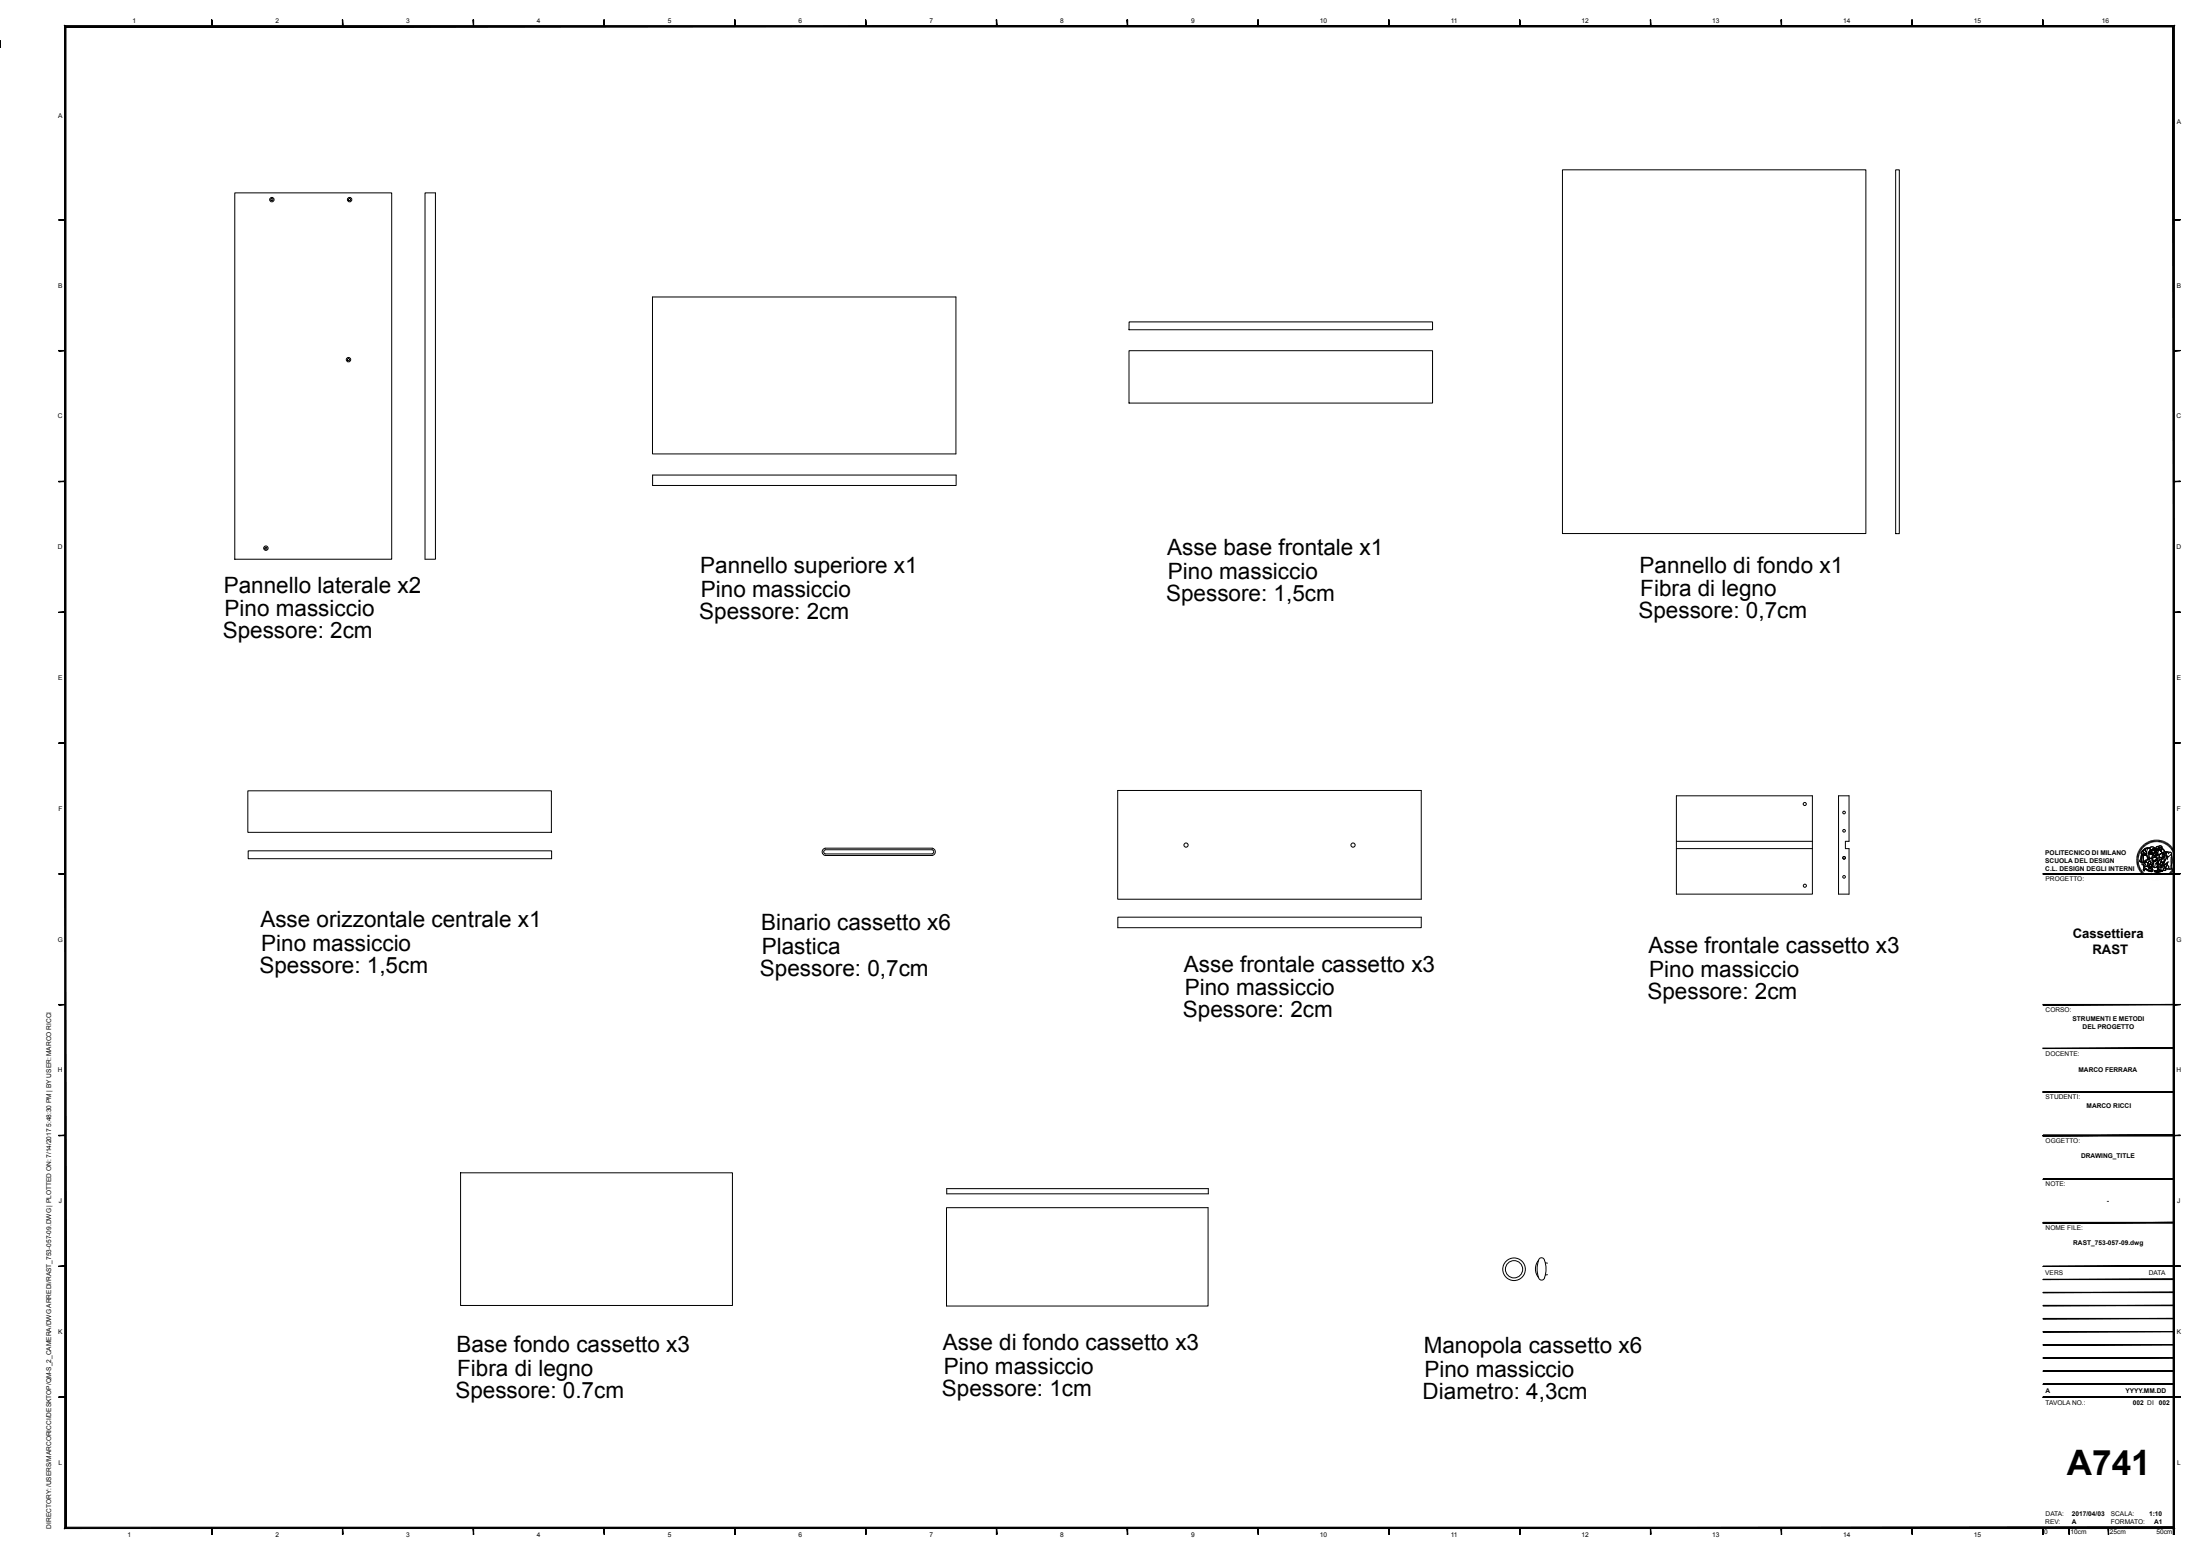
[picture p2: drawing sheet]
<svg xmlns="http://www.w3.org/2000/svg" width="841mm" height="594mm" viewBox="0 0 841 594" stroke-linecap="round" stroke-linejoin="round" font-family="sans-serif">
<g fill="none" stroke="#000" stroke-width=".38">
<path d="M89.7 73.7h60v140.1h-60zM103.5 76.1l.4-.3 .5 .3v.4l-.5 .2-.4-.2zM133.2 76.1l.4-.3 .4 .3v.4l-.4 .2-.4-.2zM162.5 73.7h4v140.1h-4zM597.3 64.9h116v139h-116zM724.7 64.9h1.4v139.1h-1.4zM249.4 113.5h116v60h-116zM132.8 137.2l.4-.2 .4 .3v.4l-.4 .2-.4-.2zM431.6 134h116v20.1h-116zM431.6 123h116v3h-116zM249.5 181.6h116v4h-116zM101.3 209.3l.3-.2 .4 .2v.5l-.4 .2-.3-.2z"/>
<path d="M94.7 302.3h116.1v15.9h-116.1zM427.3 302.2h116v41.5h-116zM640.8 304.2h52v37.6h-52zM702.8 304.2h4v17.4h-1.4v2.8h1.4v17.4h-4zM94.9 325.2h116v3h-116zM315.4 327h41M315.4 324.2h41M315.5 324.2a1.4 1.4 0 0 0-1.2 1.4 1.4 1.4 0 0 0 1.2 1.4M356.3 324.8l.5 .4 .1 .6-.6 .6M356.4 324.8h-40.9l-.6 .7 .1 .6 .5 .3h40.9M356.4 324.2a1.4 1.4 0 0 1 1.1 1.4 1.4 1.4 0 0 1-1.1 1.4M640.8 321.6h52"/>
<path d="M640.8 324.4h52M816.7 328.7h.7M816.7 328.4h.7M816.8 328l.7 .1M816.8 327.6l.7 .1M816.9 327.3l.6 .1M816.9 326.9l.7 .2M817 326.6l.7 .2M817.2 326.2l.6 .3M817.3 325.9l.6 .3M817.4 325.6l.6 .3M817.4 329l-.7 .1"/>
<path d="M817.5 329.4h-.7M817.5 329.7l-.7 .1M817.5 330l-.6 .1M817.6 325.3l.6 .3M817.6 330.3l-.7 .2M817.7 330.6l-.7 .2M817.8 324.9l.5 .4M817.8 330.9l-.7 .3M817.9 331.2l-.7 .3M817.9 324.6l.6 .4M818 331.5l-.6 .3M818.1 324.3l.6 .4"/>
<path d="M818.1 331.8l-.6 .4M818.3 332.1l-.6 .4M818.3 324l.6 .5M818.5 332.4l-.6 .4M818.6 323.8l.5 .4M818.6 326.3l1.4 .3 .5-.3v.6a1.32 1.32 0 0 1-1.9-.5zM818.6 326.3l.1 .5M818.6 332.7l-.5 .4M818.8 326.8l-.7 2.6 .4 .1M818.8 323.5l.5 .5M818.9 332.9l-.6 .5M818.9 325.4l.4-.3 .1 .8 1.1 .4-.5 .3-1-.1a.42 .42 0 0 1-.5-.3 .42 .42 0 0 1 .2-.6z"/>
<path d="M819 323.3l.5 .4M819 333.2l-.5 .5M819.1 326.9l.4 .1-.2 .6v2.1l-.3 .1-.5-.3zM819.1 326.9l-.4 .6-.2 2 .7 .3M819.2 333.4l-.4 .5M819.3 324.9a1.88 1.88 0 0 1 2-.7 .83 .83 0 0 0-1 .2 .83 .83 0 0 0 0 1l.3 .1-.1 .8-1.2-.5zM819.3 330.5v.1a1.19 1.19 0 0 0 1.8 .4M819.3 323l.4 .5M819.4 330.8l.8 .3 .9-.1 .3 1 .3-.2 .2 .3-.1-.5 .3 .4-.1-.5 .3 .1a.74 .74 0 0 1-.6-.5 .74 .74 0 0 1 .2-.8l.4 .1 .2 .7a.93 .93 0 0 1 .2 1.1 .93 .93 0 0 1-1 .5l-.2-.1a2.4 2.4 0 0 1-2.1-1.8zM819.4 330.8a3.6 3.6 0 0 0 2.8 2.1M819.5 333.7l-.5 .5M819.5 326.9h.8a1.41 1.41 0 0 1 .9 1.6l-.8 .3a.38 .38 0 0 0-.4 .3 .38 .38 0 0 0 .2 .4l-.5 .4-.5-.6z"/>
<path d="M819.5 327l-.2 .6v2.1M819.6 331.5l2.2 1.2a.7 .7 0 0 0 .9-.6l.3 .5a1.46 1.46 0 0 1-2.4-.1 .43 .43 0 0 0-.5-.3 .43 .43 0 0 0-.4 .4l-.2 .3-.2-.4zM819.6 322.8l.4 .5M819.6 331.5l-.3 .9 .2 .5 .3-.2-.1-.2a.99 .99 0 0 1 1.5 .4l1.5 .2 .3-.5-.2-.5M819.7 333.9l-.4 .5M819.8 329.9a.48 .48 0 0 0-.8-.1 .48 .48 0 0 0 .2 .8 .71 .71 0 0 1 .7-.4 .71 .71 0 0 1 .6 .6M819.9 322.6l.4 .5M820 334.1l-.5 .6M820 329.6l.4-.3a.99 .99 0 0 1 .8 .9 .99 .99 0 0 1-.5 1l-1.3-.4-.1-.3 .7-.3zM820 329l1.2-.5 .4 .2 .3-.6 .8 .3a1.07 1.07 0 0 1 .5 1.4 1.07 1.07 0 0 1-1.3 .5l.3-.4a.46 .46 0 0 0-.3-.6 .46 .46 0 0 0-.6 .3l-.2 .4-.7-.7-.4 .1zM820.1 324.7l.7-.4a.77 .77 0 0 1 1.1 .2 .77 .77 0 0 1-.4 1.1l-.3 .5 .2 .4a1.25 1.25 0 0 0 .8 1.6l-.4 .1-.2 .5-.4-.2-.7-2.2a.91 .91 0 0 0-.5-1.3zM820.2 322.3l.3 .6"/>
<path d="M820.2 334.3l-.4 .6M820.3 329.2l.8 .8M820.4 329.3l-.5 .5 .1 .4M820.5 322.2l.3 .6M820.5 334.5l-.4 .6M820.6 326.9h-1.5a.86 .86 0 0 0-.8 1.2l-.5 1 .2 .3M820.8 327.2l.2 1.4M820.8 322l.3 .6M820.8 334.7l-.4 .6M821 324.5a3 3 0 0 0-.2 2.8l.6 1.4 .8-.6a1.24 1.24 0 0 1-.8-1.6l-.2-.4 .3-.5a.78 .78 0 0 0 .5-1 .78 .78 0 0 0-1-.5 1.48 1.48 0 0 0-1.8 1.5l1.3 .7-.5 .3-1-.1a.42 .42 0 0 1-.5-.3 .42 .42 0 0 1 .2-.6l.5-.5M821.1 334.8l-.4 .6M821.1 321.8l.3 .6"/>
<path d="M821.2 328.5l-.8 .3a.38 .38 0 0 0-.4 .3 .38 .38 0 0 0 .2 .4M821.3 324.2a.83 .83 0 0 0-1 .2 .83 .83 0 0 0 0 1l.3 .1M821.3 335l-.3 .6M821.4 329.4l.2-.2a.46 .46 0 0 1 .6 .2 .46 .46 0 0 1 0 .5h-.1a.84 .84 0 0 0-.5 .8 .84 .84 0 0 0 .6 .7l.2 .3-.4-.2 .2 .5-.4-.4 .1 .5-.2-.3-.2 .2v-.3a1.82 1.82 0 0 1-.1-2.3zM821.4 329.4l.2-.2a.46 .46 0 0 1 .6 .2 .46 .46 0 0 1 0 .5h-.1a.84 .84 0 0 0-.5 .8 .84 .84 0 0 0 .6 .7l.2 .3-.5-.1 .3 .4-.4-.4 .2 .5-.3-.3-.2 .2v-.3a1.82 1.82 0 0 1-.1-2.3zM821.4 321.7l.3 .6M821.5 326l.8-.3 .3 .3-.4 .2 .2 .4-.6-.1zM821.6 325.5l.9-.4-.1 .6-1.2 .5zM821.6 326l.2 .5 .6 .1M821.6 335.1l-.2 .7M821.6 324.3a1.11 1.11 0 0 1 1.1-.6 1.11 1.11 0 0 1 1 .8l-.6-.2-.6 .5-.5-.2M821.7 321.5l.3 .7"/>
<path d="M821.8 324l.6-.3 .8 .1a.36 .36 0 0 1 .5 .2 .36 .36 0 0 1-.2 .5l-.4-.2a.76 .76 0 0 1-1.2 .2l-.3-.2zM821.9 324.5a.81 .81 0 0 0 1.3-.2l.3 .2a.68 .68 0 0 1-1 .6l-.6 .1zM821.9 335.3l-.2 .6M822.1 321.4l.2 .7M822.2 328.1l.5 .3a1.04 1.04 0 0 1 .1 1.7M822.2 335.4l-.2 .6M822.3 326l.8 .1-.4 .6a.4 .4 0 0 1-.5-.2 .4 .4 0 0 1 .1-.5zM822.3 330.4l.4 1.7a.77 .77 0 0 1-1 .6M822.3 325.7l.3 .3M822.4 325.5l-1.1 .7M822.4 329l-.8 .2M822.4 321.3l.2 .7"/>
<path d="M822.5 325.1l-.4 .5M822.5 335.5l-.1 .6M822.6 328.7l.7 .4M822.7 326l.4 .1-.2 .2a.33 .33 0 0 1-.3 .4 .33 .33 0 0 1-.3-.4 .33 .33 0 0 1 .4-.3l-.2 .2M822.7 329.1a.72 .72 0 0 1 .1 1 .72 .72 0 0 1-.9 .2M822.7 328.4l.1-.3a1.12 1.12 0 0 1 1.6-.1l.2 .6-1.4 .4 .6 .4 .4-.5a.5 .5 0 0 0 .5-.5 .5 .5 0 0 0-.4-.5l-1-.2-.5 .7-.2-.1 .4-1.3 1.4 .2 .5-.4v-.3l.6 .1 .1 1-.3 .6 .2 .5-.9 1.3h-.4l.5 .2v.4l.2-.3a1.09 1.09 0 0 1-.5 1.1 1.09 1.09 0 0 1-1.3-.1l-.4-.4 .6-1.6M822.7 328.1l.6-.5 .7 .2a.46 .46 0 0 1 .6 .4 .46 .46 0 0 1-.6 .5l-.9 .4zM822.7 321.2l.2 .7M822.8 331l.8 .6M822.9 335.6l-.2 .6M823 325.1h.1M823 324.6l.3 .2"/>
<path d="M823.1 330.3v1M823.1 327l-.5 1.3M823.1 321.2l.1 .6M823.1 324.7v.1M823.2 329h.4a.35 .35 0 0 1 .3-.5 .35 .35 0 0 1 .4 .4 .35 .35 0 0 1-.4 .3zM823.2 335.6l-.2 .7M823.2 329.8l-.7 1.4M823.4 324.9l.8-.2a.35 .35 0 0 1 0 .6 .35 .35 0 0 1-.5-.4zM823.5 324.5l-.6 .8-1-.1M823.5 321.1l.1 .7M823.5 325.7h.1a.82 .82 0 0 1 1 .1 .82 .82 0 0 1 .1 1.1l-.2-.1a.69 .69 0 0 0 .1-.8 .69 .69 0 0 0-.8-.3v.6a.47 .47 0 0 1 .1 .8 .47 .47 0 0 1-.7-.4zM823.5 335.6l-.1 .7"/>
<path d="M823.6 332.9l1.9-.5 1.2 .3-2 .6zM823.6 332.9l1.1 .4v.3l-1.1-.4zM823.8 325.7a.77 .77 0 0 1 .9 .4 .77 .77 0 0 1-.3 1h-.5zM823.8 321.1l.1 .7M823.8 335.7v.7M823.9 330.1l-.3 1.6 1-.3M823.9 324.7a.36 .36 0 0 1 .5-.3 .36 .36 0 0 1 .1 .6M823.9 329.2h.1M823.9 324.4l.8 .1v.4l-.8-.2zM824 328.8l.1 .1M824 329.1h.1M824.1 328.9h-.1"/>
<path d="M824.1 325.9h.1M824.1 325.8l-.1 .1M824.1 335.7v.7M824.2 321.1v.7M824.2 330h.4l.2-.6 .4-.2-.5 1.4v-.4zM824.3 324.8l-.7 .1a.42 .42 0 0 0 .5 .3 .42 .42 0 0 0 .3-.4l-.1 .1M824.3 327.2v.7M824.4 328.6l-.6 .7-.5-.3M824.4 325.7l.1 .4M824.5 325.9v-.1a.46 .46 0 0 0-.7-.1 .46 .46 0 0 0 0 .7 .46 .46 0 0 1 0 .7 .46 .46 0 0 1-.6-.1 .46 .46 0 0 1 .1-.6 .82 .82 0 0 1 1.1-.8 .82 .82 0 0 1 .3 1.3l-.2-.3M824.5 335.7v.7M824.5 321.1v.7"/>
<path d="M824.6 326.2l-.2 .1M824.6 326l.1 .5h-.8M824.6 326.9l-.7 .3M824.7 333.3l2-.6v.3l-2 .6zM824.7 333.3v.2M824.7 329.8l.1 .2 .1-.2M824.7 324.9l.3 .1-.2 1.1M824.8 329.4h.1M824.8 330.1l-.1 .4 .2-.2M824.8 335.7v.7M824.8 324.5l.1 .4M824.9 326.5l.1-1.5-.3-.3a.59 .59 0 0 1-.5-.9 .59 .59 0 0 1 1-.1l-.1 1.4 .2-.6 .3 .4 .5-.1-.1 .6 .3 .1a.55 .55 0 0 1 .1 .6 .55 .55 0 0 1-.6 .3l-.3 .3"/>
<path d="M824.9 321.1v.7M824.9 327.5l-.1 1.3M824.9 326.7l.5 .2M825 331.5l.2-.1 .1 1.1-.2-.6-.4 .7zM825.1 328.6l-.4 .8M825.1 335.7l.1 .7M825.2 329.2l-.6 .8h-.4l.5 .2M825.2 327.6l-.4 .8M825.2 323.5a.81 .81 0 0 1 1.2 0 .81 .81 0 0 1 0 1.2l-.3 .8 .2-1.2-.2-.3a.97 .97 0 0 0-1 1.1l-.1-.8zM825.2 323.5l-.9 .2-.2 .6M825.2 321.1v.7M825.3 324.5l.3 .4 .5-.1"/>
<path d="M825.5 335.6v.7M825.5 326.7l.1-.1a1.47 1.47 0 0 1 1.9 .2l-.1 .5a1 1 0 0 1-.9 .8 1 1 0 0 1-1-.8zM825.5 324.3h.3M825.5 328.6l.9-.1-1.1 2.2-.1 .9-.2-.1-.2 .6-.2-.9zM825.5 328.7l-.9 2.5 .2 .9 .4-.7 .2 1.4-.3-.9-.4 1.1 .1-.9M825.6 324l.5-.2 .2 .5-.2 .5-.7-.1zM825.6 324.7l.1 .1M825.6 327.6l-.3 .5 .2 .5 1.1-.2 .3-.5M825.6 321.2l-.1 .6M825.6 324.3v.1M825.7 324.6l.1 .1M825.8 335.6l.1 .6"/>
<path d="M826 324.5h.2M826 321.2l-.2 .7M826.1 329.6l.7-.1-.5 2.2-.6-.1zM826.1 324.5h-.1M826.1 335.5l.2 .6M826.2 325.3l.4 .6M826.3 327.8h.1M826.3 326.2l1.1-.6h.8l-.7 1zM826.3 321.3l-.2 .7M826.4 328.5l-1.1 2.2-.1 .9M826.4 335.4l.2 .7M826.4 327.7l-.3 .1"/>
<path d="M826.5 324.3l1.1 1.3a.82 .82 0 0 1-1.2 0 .82 .82 0 0 1 0-1.2zM826.5 324.3l.9 1M826.5 328l-.1 .1M826.6 321.4l-.2 .7M826.7 332.7v.3l-2 .6-1.1-.4v-.3M826.7 335.3l.2 .7M826.8 329.5l-.5 2.2-.6-.1 .3-2M827 321.5l-.2 .7M827 327.6h.3l-.1 1.9-1.2 .1 .3-1.1zM827 335.2l.3 .7M827.1 326.4h.2a1.19 1.19 0 0 1-.8 1.7h-.1a.81 .81 0 0 1-.9-1 .81 .81 0 0 1 1.2-.5l-.2 .9a.69 .69 0 0 0 .5-1 .69 .69 0 0 0-1.1-.2l-.4 .4v.4M827.1 325.2l.5 .4"/>
<path d="M827.1 327.3l-.2 .5M827.2 329.5l-1.2 .1M827.2 330.8l.2 .4M827.3 327.6v1.5a2.7 2.7 0 0 0-.1 3M827.3 321.6l-.2 .7M827.3 335.1l.3 .6M827.5 330.6l1.1-1-.9 2.3a.46 .46 0 0 1 .1 .7 .46 .46 0 0 1-.7 0 .46 .46 0 0 1 .1-.7zM827.5 326.6v-.1a.9 .9 0 0 1 1-.9l.5 .1a.7 .7 0 0 1 .8 .1 .7 .7 0 0 1 .1 .8l-.1 .2a1.2 1.2 0 0 1-1.1 .7 1.2 1.2 0 0 1-1.1-.7M827.6 328.4v.5M827.6 334.9l.3 .7M827.7 321.8l-.3 .6M827.9 334.8l.3 .5"/>
<path d="M828 322l-.3 .6M828 327.5l-.8 .1M828.1 331.7l.5 .5M828.2 334.6l.3 .6M828.3 325.6l-1.1 .1-.9 .5M828.3 322.1l-.4 .6M828.4 325.8h.9a.52 .52 0 0 1 .7 .2 .52 .52 0 0 1-.1 .6 10.4 10.4 0 0 1 .1 5.1l.2 .4h-2.4l.8-2.5-1.5 1.4v-.2a5.3 5.3 0 0 1 1.6-3.3l.3-.1a.9 .9 0 0 1-.9-.6 .9 .9 0 0 1 .3-1zM828.4 334.4l.4 .6M828.5 330.6l.8 .8M828.5 327.5l-1 1.8-.4 1.7 2-1.5M828.5 325.6a.93 .93 0 0 0-.5 1.1 .93 .93 0 0 0 1 .7M828.6 322.3l-.4 .6"/>
<path d="M828.6 329.6l-.9 2.3a.47 .47 0 0 1 .1 .8 .47 .47 0 0 1-.7-.3l.4-1.8M828.7 334.2l.4 .6M828.7 327.6l-.2 1M828.8 331l.3 .8 .4 .4M828.9 322.5l-.4 .6M828.9 334l.5 .5M829.1 322.7l-.4 .6M829.1 326.1l-.3 .3M829.2 333.8l.4 .5M829.4 322.9l-.4 .5M829.4 333.6l.5 .4M829.6 333.4l.6 .4"/>
<path d="M829.7 323.2l-.5 .5M829.9 333.1l.5 .4M829.9 327.7l.1 3.3M829.9 326.6l.4 2-.4 2.8 .3 .7h-2.4M829.9 323.4l-.5 .5M830 332.8l.6 .4M830.2 323.7l-.5 .5M830.2 332.5l.6 .4M830.4 324l-.5 .4M830.4 332.3l.6 .3M830.6 332l.6 .3M830.6 324.3l-.5 .4"/>
<path d="M830.7 331.7l.6 .3M830.8 324.5l-.6 .4M830.8 331.4l.7 .3M831 331.1l.6 .3M831 324.9l-.6 .3M831.1 330.8l.6 .2M831.2 325.2l-.6 .3M831.2 330.5l.6 .1M831.2 330.2l.7 .1M831.3 329.8l.7 .2M831.3 325.5l-.6 .3M831.3 329.5l.7 .1"/>
<path d="M831.4 329h.7M831.4 328.6h.7M831.4 329.2h.7M831.5 325.8l-.6 .3M831.6 326.2l-.6 .2M831.7 326.5l-.6 .2M831.8 326.8l-.6 .2M831.9 327.2l-.6 .1M832 327.6h-.7M832 327.9l-.7 .1M832.1 328.3h-.7M427.3 350.6h116v4h-116z"/>
<path d="M176.1 448.3h103.9v50.7h-103.9zM361.9 454.3h100v2h-100zM361.8 461.6h100v37.6h-100zM588.1 488.3a5.3 5.3 0 0 1 .9-7.5l.7 .1a6.8 6.8 0 0 1 1.2 5.8l-.5 1.7M588.2 481.8a9.5 9.5 0 0 0 0 6.6M590.5 488.4a1.19 1.19 0 0 1-1.2 .9 1.19 1.19 0 0 1-1.1-.9M590.8 482.7l.8 .1M591.6 487.2l-.8 .2"/>
<circle cx="103.9" cy="76.3" r=".85"/>
<circle cx="133.6" cy="76.3" r=".85"/>
<circle cx="133.2" cy="137.5" r=".85"/>
<circle cx="101.6" cy="209.5" r=".85"/>
<circle cx="689.9" cy="307.3" r=".59"/>
<circle cx="704.9" cy="310.6" r=".51"/>
<circle cx="704.9" cy="317.6" r=".51"/>
<circle cx="453.4" cy="323" r=".8"/>
<circle cx="517.2" cy="323" r=".8"/>
<circle cx="689.9" cy="338.6" r=".59"/>
<circle cx="704.9" cy="327.9" r=".51"/>
<circle cx="704.9" cy="335.2" r=".51"/>
<circle cx="578.8" cy="485.2" r="3.3"/>
<circle cx="578.8" cy="485.2" r="4.3"/>
</g>
<g fill="#fff" stroke="#fff" stroke-width=".38">
<path d="M806 334l30.7 4.3h-30.7z"/>
<path d="M806 334h25l5.7 4.3z"/>
<path d="M831 319.5h5.7l-5.7 14.5z"/>
<path d="M836.7 319.5v18.8l-5.7-4.3z"/>
</g>
<path d="M806 334h25v-14.5h5.7v18.8h-30.7z" fill="none" stroke="#fff" stroke-width=".38"/>
<g fill="#000" stroke="#000" stroke-width=".38">
<path d="M0 15.6l.1 2.5zM0 15.6l.1 2.5z"/>
<path d="M24.7 9.8l.5 574v-573.5zM24.7 9.8l.5 574-.5 .5z"/>
<path d="M80.9 7.6l.2 2.5zM80.9 7.6l.2 2.5z"/>
<path d="M130.9 7.6l.2 2.5zM130.9 7.6l.2 2.5z"/>
<path d="M180.9 7.6l.2 2.5zM180.9 7.6l.2 2.5z"/>
<path d="M230.9 7.6l.2 2.5zM230.9 7.6l.2 2.5z"/>
<path d="M280.9 7.6l.2 2.5zM280.9 7.6l.2 2.5z"/>
<path d="M330.9 7.6l.1 2.5zM330.9 7.6l.1 2.5z"/>
<path d="M380.9 7.6l.2 2.5v-2.5zM380.9 7.6l.2 2.5h-.2z"/>
<path d="M430.9 7.6l.2 2.5v-2.5zM430.9 7.6l.2 2.5h-.2z"/>
<path d="M480.9 7.6l.2 2.5v-2.5zM480.9 7.6l.2 2.5h-.2z"/>
<path d="M530.9 7.6l.2 2.5zM530.9 7.6l.2 2.5z"/>
<path d="M580.9 7.6l.2 2.5zM580.9 7.6l.2 2.5z"/>
<path d="M630.9 7.6l.2 2.5zM630.9 7.6l.2 2.5z"/>
<path d="M680.9 7.6l.2 2.5zM680.9 7.6l.2 2.5z"/>
<path d="M730.9 7.6l.2 2.5zM730.9 7.6l.2 2.5z"/>
<path d="M780.9 7.6l.2 2.5zM780.9 7.6l.2 2.5z"/>
<path d="M25.2 10.3h805.5l.5-.5zM24.7 9.8h806.5l-806 .5z"/>
<path d="M22.5 84.1l2.5-.1zM22.5 84h2.5z"/>
<path d="M831 84.1l2.5-.1zM831 84h2.5z"/>
<path d="M22.5 134.1l2.5-.1zM22.5 134h2.5z"/>
<path d="M831 134.1l2.5-.1zM831 134h2.5z"/>
<path d="M22.5 184.1l2.5-.1zM22.5 184h2.5z"/>
<path d="M831 184.1l2.5-.1zM831 184h2.5z"/>
<path d="M22.5 234.1l2.5-.1zM22.5 234h2.5z"/>
<path d="M831 234.1l2.5-.1zM831 234h2.5z"/>
<path d="M22.5 284.1l2.5-.1zM22.5 284h2.5z"/>
<path d="M831 284.1l2.5-.1zM831 284h2.5z"/>
<path d="M22.5 334.1l2.5-.2zM22.5 333.9h2.5z"/>
<path d="M781 334.1l50-.2zM781 333.9h50z"/>
<path d="M831 334.1l2.5-.2zM831 333.9h2.5z"/>
<path d="M22.5 384.1l2.5-.2zM22.5 383.9h2.5z"/>
<path d="M781 384.1l50-.2zM781 383.9h50z"/>
<path d="M831 384.1l2.5-.2zM831 383.9h2.5z"/>
<path d="M781 417.3v.2l50-.2zM781 417.5l50-.2v.2z"/>
<path d="M781 400.8l50-.2zM781 400.6h50z"/>
<path d="M781 417.5h50v-.2zM781 417.3h50l-50 .2z"/>
<path d="M22.5 434.1l2.5-.2zM22.5 433.9h2.5z"/>
<path d="M781 433.9h50zM781 434.1l50-.2z"/>
<path d="M781 433.9h50zM781 434.1l50-.2z"/>
<path d="M781 433.9h50zM781 434.1l50-.2z"/>
<path d="M781 433.9h50zM781 434.1l50-.2z"/>
<path d="M831 434.1l2.5-.2zM831 433.9h2.5z"/>
<path d="M781 450.6h50zM781 450.8l50-.2z"/>
<path d="M781 467.3v.2l50-.2zM781 467.5l50-.2v.2z"/>
<path d="M781 467.3v.2l50-.2zM781 467.5l50-.2v.2z"/>
<path d="M22.5 484.1l2.5-.2zM22.5 483.9h2.5z"/>
<path d="M781 499h50zM781 499.1l50-.1z"/>
<path d="M781 494h50zM781 494.1l50-.1z"/>
<path d="M781 489h50zM781 489.1l50-.1z"/>
<path d="M781 483.9h50zM781 484.1l50-.2z"/>
<path d="M831 484.1l2.5-.2zM831 483.9h2.5z"/>
<path d="M831 484.1l2.5-.2zM831 483.9h2.5z"/>
<path d="M781 518.9h50zM781 519.1l50-.2z"/>
<path d="M781 513.9h50zM781 514.1l50-.2z"/>
<path d="M781 509h50zM781 509.1l50-.1z"/>
<path d="M781 504h50zM781 504.1l50-.1z"/>
<path d="M22.5 534.1l2.5-.2zM22.5 533.9h2.5z"/>
<path d="M781 533.9h50zM781 534.1l50-.2z"/>
<path d="M781 533.9h50zM781 534.1l50-.2z"/>
<path d="M781 529h50zM781 529.1l50-.1z"/>
<path d="M781 524h50zM781 524.1l50-.1z"/>
<path d="M831 534.1l2.5-.2zM831 533.9h2.5z"/>
<path d="M831 534.1l2.5-.2zM831 533.9h2.5z"/>
<path d="M831 534.1l2.5-.2zM831 533.9h2.5z"/>
<path d="M831 534.1l2.5-.2zM831 533.9h2.5z"/>
<path d="M25.2 583.8l-.5 .5 806-.5zM24.7 584.3l806-.5 .5 .5z"/>
<path d="M80.9 584l.2 2.5zM80.9 584l.2 2.5z"/>
<path d="M130.9 584l.2 2.5zM130.9 584l.2 2.5z"/>
<path d="M180.9 584l.2 2.5zM180.9 584l.2 2.5z"/>
<path d="M230.9 584l.2 2.5zM230.9 584l.2 2.5z"/>
<path d="M280.9 584l.2 2.5zM280.9 584l.2 2.5z"/>
<path d="M330.9 584l.1 2.5zM330.9 584l.1 2.5z"/>
<path d="M380.9 584l.2 2.5v-2.5zM380.9 584l.2 2.5h-.2z"/>
<path d="M430.9 584l.2 2.5v-2.5zM430.9 584l.2 2.5h-.2z"/>
<path d="M480.9 584l.2 2.5v-2.5zM480.9 584l.2 2.5h-.2z"/>
<path d="M530.9 584l.2 2.5zM530.9 584l.2 2.5z"/>
<path d="M580.9 584l.2 2.5zM580.9 584l.2 2.5z"/>
<path d="M630.9 584l.2 2.5zM630.9 584l.2 2.5z"/>
<path d="M680.9 584l.2 2.5zM680.9 584l.2 2.5z"/>
<path d="M716.5 583.9h60zM716.5 584.1l60-.2z"/>
<path d="M730.9 584l.2 2.5zM730.9 584l.2 2.5z"/>
<path d="M780.9 584l.2 2.5zM780.9 584l.2 2.5z"/>
<path d="M780.9 584l.2 2.5zM780.9 584l.2 2.5z"/>
<path d="M790.9 584l.2 2.5v-2.5zM790.9 584l.2 2.5h-.2z"/>
<path d="M805.9 584l.2 2.5zM805.9 584l.2 2.5z"/>
<path d="M830.7 10.3v573.5l.5 .5zM830.7 10.3l.5-.5v574.5z"/>
<path d="M830.7 584l.5 2.5v-2.5zM830.7 584l.5 2.5h-.5z"/>
</g>
<text font-size="13.4" x="790.1" y="563.8">A741</text>
<g font-size="8.6">
<text x="446.2" y="212.3">Asse base frontale x1</text>
<text x="267.7" y="219.1">Pannello superiore x1</text>
<text x="446.5" y="221.4">Pino massiccio</text>
<text x="626.7" y="218.8">Pannello di fondo x1</text>
<text x="85.6" y="226.5">Pannello laterale x2</text>
<text x="627" y="227.9">Fibra di legno</text>
<text x="268" y="228.2">Pino massiccio</text>
<text x="445.8" y="229.8">Spessore: 1,5cm</text>
<text x="85.9" y="235.5">Pino massiccio</text>
<text x="267.3" y="236.5">Spessore: 2cm</text>
<text x="626.3" y="236.3">Spessore: 0,7cm</text>
<text x="85.1" y="243.9">Spessore: 2cm</text>
<text x="99.5" y="354.4">Asse orizzontale centrale x1</text>
<text x="290.9" y="355.6">Binario cassetto x6</text>
<text x="99.9" y="363.4">Pino massiccio</text>
<text x="291.2" y="364.6">Plastica</text>
<text x="630.1" y="364.4">Asse frontale cassetto x3</text>
<text x="99.2" y="371.8">Spessore: 1,5cm</text>
<text x="452.6" y="371.5">Asse frontale cassetto x3</text>
<text x="290.5" y="373">Spessore: 0,7cm</text>
<text x="630.5" y="373.4">Pino massiccio</text>
<text x="452.9" y="380.5">Pino massiccio</text>
<text x="629.8" y="381.8">Spessore: 2cm</text>
<text x="452.2" y="388.9">Spessore: 2cm</text>
<text x="174.5" y="516.8">Base fondo cassetto x3</text>
<text x="360.5" y="516.1">Asse di fondo cassetto x3</text>
<text x="544.2" y="517.2">Manopola cassetto x6</text>
<text x="174.8" y="525.8">Fibra di legno</text>
<text x="360.8" y="525.1">Pino massiccio</text>
<text x="544.5" y="526.3">Pino massiccio</text>
<text x="360.1" y="533.5">Spessore: 1cm</text>
<text x="174.1" y="534.2">Spessore: 0.7cm</text>
<text x="543.8" y="534.6">Diametro: 4,3cm</text>
</g>
<g font-size="5">
<text x="792.4" y="358.7">Cassettiera</text>
<text x="799.9" y="364.8">RAST</text>
</g>
<g font-size="2.5">
<text x="50.6" y="8.9">1</text>
<text x="105.3" y="8.9">2</text>
<text x="155.3" y="8.9">3</text>
<text x="205.3" y="8.9">4</text>
<text x="255.3" y="8.9">5</text>
<text x="305.3" y="8.9">6</text>
<text x="355.3" y="8.9">7</text>
<text x="405.3" y="8.9">8</text>
<text x="455.3" y="8.9">9</text>
<text x="504.6" y="8.9">10</text>
<text x="554.6" y="8.9">11</text>
<text x="604.6" y="8.9">12</text>
<text x="654.6" y="8.9">13</text>
<text x="704.6" y="8.9">14</text>
<text x="754.6" y="8.9">15</text>
<text x="803.4" y="8.9">16</text>
<text x="22.2" y="45">A</text>
<text x="832.1" y="47.2">A</text>
<text x="22.2" y="109.9">B</text>
<text x="832.1" y="109.9">B</text>
<text x="22.1" y="160">C</text>
<text x="832.1" y="160">C</text>
<text x="22.1" y="210">D</text>
<text x="832.1" y="210">D</text>
<text x="22.2" y="259.9">E</text>
<text x="832.1" y="259.9">E</text>
<text x="22.3" y="309.9">F</text>
<text x="832.2" y="309.9">F</text>
<text x="781.8" y="327">POLITECNICO DI MILANO</text>
<text x="781.9" y="330">SCUOLA DEL DESIGN</text>
<text x="781.9" y="333">C.L. DESIGN DEGLI INTERNI</text>
<text x="782" y="336.8">PROGETTO:</text>
<text x="22.1" y="359.9">G</text>
<text x="832" y="359.9">G</text>
<text x="782" y="386.8">CORSO:</text>
<text x="792.3" y="390.2">STRUMENTI E METODI</text>
<text x="796.1" y="393.3">DEL PROGETTO</text>
<text x="782" y="403.5">DOCENTE:</text>
<text x="22.1" y="409.9">H</text>
<text x="794.6" y="409.9">MARCO FERRARA</text>
<text x="832.1" y="409.9">H</text>
<text x="782" y="420.1">STUDENTI:</text>
<text x="797.6" y="423.6">MARCO RICCI</text>
<text x="782" y="436.8">OGGETTO:</text>
<text x="795.6" y="442.8">DRAWING_TITLE</text>
<text x="782" y="453.5">NOTE:</text>
<text x="22.4" y="459.9">J</text>
<text x="805.4" y="459.9">-</text>
<text x="832.3" y="459.9">J</text>
<text x="782" y="470.1">NOME FILE:</text>
<text x="792.5" y="476.1">RAST_753-057-09.dwg</text>
<text x="781.9" y="487.4">VERS</text>
<text x="821.4" y="487.4">DATA</text>
<text x="22.2" y="509.9">K</text>
<text x="832.1" y="509.9">K</text>
<text x="782" y="532.4">A</text>
<text x="812.5" y="532.4">YYYY.MM.DD</text>
<text x="782" y="536.9">TAVOLA NO.:</text>
<text x="815.3" y="536.9">002 DI</text>
<text x="825.3" y="536.9">002</text>
<text x="22.4" y="559.9">L</text>
<text x="832.3" y="559.9">L</text>
<text x="782" y="579.5">DATA:</text>
<text x="792" y="579.4">2017/04/03</text>
<text x="806.9" y="579.4">SCALA:</text>
<text x="821.5" y="579.4">1:10</text>
<text x="19.5" y="584.3" transform="rotate(-90 19.5 584.3)">DIRECTORY: /USERS/MARCORICCI/DESKTOP/QM-S_2_CAMERA/DWG ARREDI/RAST_753-057-09.DWG | PLOTTED ON: 7/14/2017 5:48:30 PM | BY USER: MARCO RICCI</text>
<text x="48.8" y="587.4">1</text>
<text x="105.3" y="587.4">2</text>
<text x="155.3" y="587.4">3</text>
<text x="205.3" y="587.4">4</text>
<text x="255.3" y="587.4">5</text>
<text x="305.3" y="587.4">6</text>
<text x="355.3" y="587.4">7</text>
<text x="405.3" y="587.4">8</text>
<text x="455.3" y="587.4">9</text>
<text x="504.6" y="587.4">10</text>
<text x="554.6" y="587.4">11</text>
<text x="604.6" y="587.4">12</text>
<text x="654.6" y="587.4">13</text>
<text x="704.6" y="587.4">14</text>
<text x="754.6" y="587.4">15</text>
<text x="781.5" y="586.5">0</text>
<text x="781.9" y="582.4">REV:</text>
<text x="791.5" y="586.5">10cm</text>
<text x="792" y="582.4">A</text>
<text x="806.5" y="586.5">25cm</text>
<text x="806.9" y="582.4">FORMATO:</text>
<text x="823.5" y="582.4">A1</text>
<text x="824.3" y="586.5">50cm</text>
</g>
</svg>
